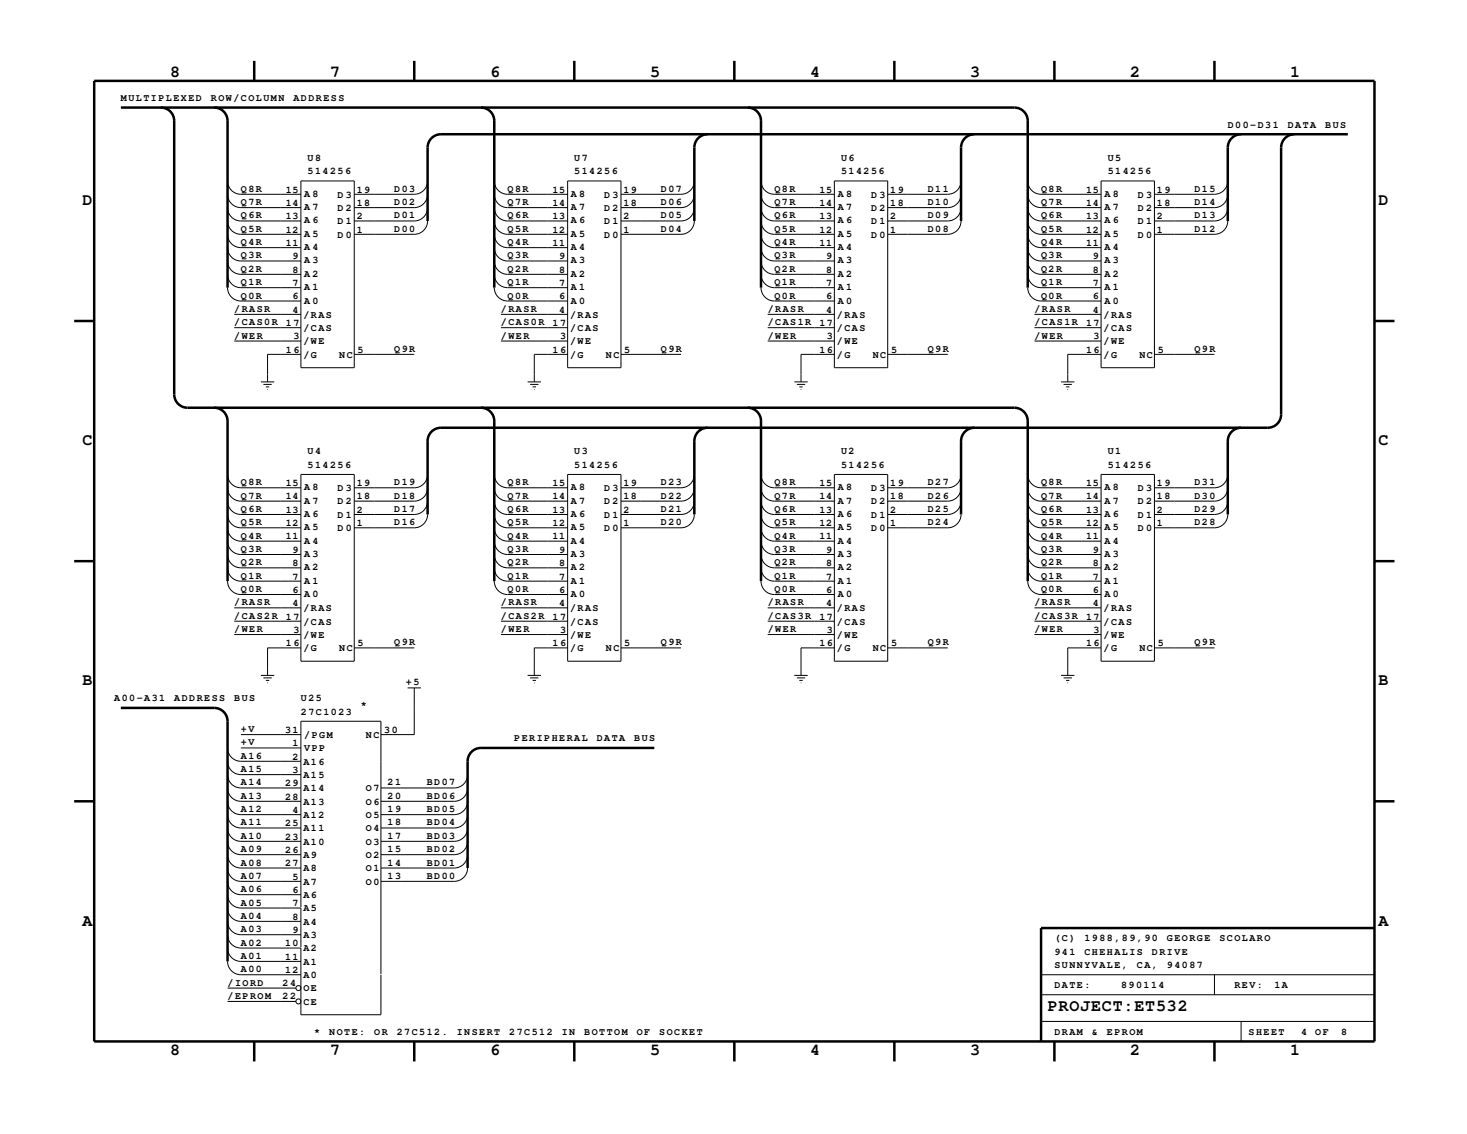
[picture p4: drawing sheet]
<svg xmlns="http://www.w3.org/2000/svg" width="279mm" height="216mm" viewBox="0 0 279 216" stroke-linecap="round" stroke-linejoin="round" font-family="sans-serif">
<g fill="none" stroke="#000" stroke-width=".48">
<path d="M17.9 15.4h243.9v182.9h-243.9zM48.4 11.6v3.8M78.9 11.6v3.8M109.4 11.6v3.8M139.9 11.6v3.8M170.3 11.6v3.8M200.8 11.6v3.8M231.3 11.6v3.8M23 20.5h170.2a2.54 2.54 0 0 1 2.5 2.5v31.8M30.6 20.5a2.54 2.54 0 0 1 2.6 2.5v52.1a2.54 2.54 0 0 0 2.5 2.5h157.5a2.54 2.54 0 0 1 2.5 2.6v30.4M40.8 20.5a2.54 2.54 0 0 1 2.5 2.5v31.8M91.6 20.5a2.54 2.54 0 0 1 2.5 2.5v31.8"/>
<path d="M134.8 25.6a2.54 2.54 0 0 0-2.6 2.5v14M142.4 20.5a2.54 2.54 0 0 1 2.5 2.5v31.8M185.6 25.6a2.54 2.54 0 0 0-2.6 2.5v14M236.4 25.6a2.54 2.54 0 0 0-2.6 2.5v14M246.5 25.6a2.54 2.54 0 0 0-2.5 2.5v50.8a2.54 2.54 0 0 1-2.5 2.5h-157.5a2.54 2.54 0 0 0-2.6 2.6v13.9M256.7 25.6h-172.7a2.54 2.54 0 0 0-2.6 2.5v14M14.1 61.1h3.8M40.8 77.6a2.54 2.54 0 0 1 2.5 2.6v30.4M91.6 77.6a2.54 2.54 0 0 1 2.5 2.6v30.4M142.4 77.6a2.54 2.54 0 0 1 2.5 2.6v30.4M261.8 61.1h3.8M134.8 81.4a2.54 2.54 0 0 0-2.6 2.6v13.9"/>
<path d="M185.6 81.4a2.54 2.54 0 0 0-2.6 2.6v13.9M236.4 81.4a2.54 2.54 0 0 0-2.6 2.6v13.9M14.1 106.8h3.8M261.8 106.8h3.8M23 134.8h17.8a2.54 2.54 0 0 1 2.5 2.5v45.7M14.1 152.6h3.8M124.6 142.4h-33a2.54 2.54 0 0 0-2.5 2.5v20.4M261.8 152.6h3.8M261.8 176.7h-63.5v21.6M48.4 198.3v3.8M78.9 198.3v3.8M109.4 198.3v3.8"/>
<path d="M139.9 198.3v3.8M170.3 198.3v3.8M200.8 198.3v3.8M231.3 198.3v3.8"/>
</g>
<g fill="none" stroke="#000" stroke-width=".19">
<path d="M43.3 39.5a2.54 2.54 0 0 0 2.6 2.6h11.4M43.3 37a2.54 2.54 0 0 0 2.6 2.5h11.4M43.3 34.4a2.54 2.54 0 0 0 2.6 2.6h11.4M81.4 39.5a2.54 2.54 0 0 1-2.5 2.6h-11.4M81.4 37a2.54 2.54 0 0 1-2.5 2.5h-11.4M81.4 34.4a2.54 2.54 0 0 1-2.5 2.6h-11.4M94.1 39.5a2.54 2.54 0 0 0 2.6 2.6h11.4M94.1 37a2.54 2.54 0 0 0 2.6 2.5h11.4M94.1 34.4a2.54 2.54 0 0 0 2.6 2.6h11.4M132.2 39.5a2.54 2.54 0 0 1-2.5 2.6h-11.4M132.2 37a2.54 2.54 0 0 1-2.5 2.5h-11.4M132.2 34.4a2.54 2.54 0 0 1-2.5 2.6h-11.4"/>
<path d="M144.9 39.5a2.54 2.54 0 0 0 2.6 2.6h11.4M144.9 37a2.54 2.54 0 0 0 2.6 2.5h11.4M144.9 34.4a2.54 2.54 0 0 0 2.6 2.6h11.4M183 37a2.54 2.54 0 0 1-2.5 2.5h-11.4M183 34.4a2.54 2.54 0 0 1-2.5 2.6h-11.4M183 39.5a2.54 2.54 0 0 1-2.5 2.6h-11.4M195.7 39.5a2.54 2.54 0 0 0 2.6 2.6h11.4M195.7 37a2.54 2.54 0 0 0 2.6 2.5h11.4M195.7 34.4a2.54 2.54 0 0 0 2.6 2.6h11.4M233.8 39.5a2.54 2.54 0 0 1-2.5 2.6h-11.4M233.8 37a2.54 2.54 0 0 1-2.5 2.5h-11.4M233.8 34.4a2.54 2.54 0 0 1-2.5 2.6h-11.4"/>
<path d="M43.3 54.8a2.54 2.54 0 0 0 2.6 2.5h11.4M43.3 52.2a2.54 2.54 0 0 0 2.6 2.6h11.4M43.3 49.7a2.54 2.54 0 0 0 2.6 2.5h11.4M43.3 47.1a2.54 2.54 0 0 0 2.6 2.6h11.4M43.3 44.6a2.54 2.54 0 0 0 2.6 2.5h11.4M43.3 42.1a2.54 2.54 0 0 0 2.6 2.5h11.4M44.6 59.8h12.7M81.4 42.1a2.54 2.54 0 0 1-2.5 2.5h-11.4M94.1 54.8a2.54 2.54 0 0 0 2.6 2.5h11.4M94.1 52.2a2.54 2.54 0 0 0 2.6 2.6h11.4M94.1 49.7a2.54 2.54 0 0 0 2.6 2.5h11.4M94.1 47.1a2.54 2.54 0 0 0 2.6 2.6h11.4"/>
<path d="M94.1 44.6a2.54 2.54 0 0 0 2.6 2.5h11.4M94.1 42.1a2.54 2.54 0 0 0 2.6 2.5h11.4M95.4 59.8h12.7M132.2 42.1a2.54 2.54 0 0 1-2.5 2.5h-11.4M144.9 54.8a2.54 2.54 0 0 0 2.6 2.5h11.4M144.9 52.2a2.54 2.54 0 0 0 2.6 2.6h11.4M144.9 49.7a2.54 2.54 0 0 0 2.6 2.5h11.4M144.9 47.1a2.54 2.54 0 0 0 2.6 2.6h11.4M144.9 44.6a2.54 2.54 0 0 0 2.6 2.5h11.4M144.9 42.1a2.54 2.54 0 0 0 2.6 2.5h11.4M146.2 59.8h12.7M183 42.1a2.54 2.54 0 0 1-2.5 2.5h-11.4"/>
<path d="M195.7 54.8a2.54 2.54 0 0 0 2.6 2.5h11.4M195.7 52.2a2.54 2.54 0 0 0 2.6 2.6h11.4M195.7 49.7a2.54 2.54 0 0 0 2.6 2.5h11.4M195.7 47.1a2.54 2.54 0 0 0 2.6 2.6h11.4M195.7 44.6a2.54 2.54 0 0 0 2.6 2.5h11.4M195.7 42.1a2.54 2.54 0 0 0 2.6 2.5h11.4M197 59.8h12.7M233.8 42.1a2.54 2.54 0 0 1-2.5 2.5h-11.4M44.6 62.4h12.7M44.6 64.9h12.7M49.7 72.7h2.5M50.2 73.2h1.6"/>
<path d="M50.6 73.7h.7M57.3 70h.1M57.3 67.5h-6.3v5.2M57.3 69.8v-35.4h10.2v35.6h-10.2M67.5 67.5h11.4M95.4 62.4h12.7M95.4 64.9h12.7M100.5 72.7h2.5M101 73.2h1.6M101.4 73.7h.7M108.1 70h.1M108.1 67.5h-6.3v5.2"/>
<path d="M108.1 69.8v-35.4h10.2v35.6h-10.2M118.3 67.5h11.4M146.2 62.4h12.7M146.2 64.9h12.7M151.3 72.7h2.5M151.8 73.2h1.6M152.2 73.7h.7M158.9 70h.1M158.9 67.5h-6.3v5.2M158.9 69.8v-35.4h10.2v35.6h-10.2M169.1 67.5h11.4M197 62.4h12.7"/>
<path d="M197 64.9h12.7M202.1 72.7h2.5M202.6 73.2h1.6M203 73.7h.7M209.7 70h.1M209.7 67.5h-6.3v5.2M209.7 69.8v-35.4h10.2v35.6h-10.2M219.9 67.5h11.4M43.3 97.9a2.54 2.54 0 0 0 2.6 2.6h11.4M43.3 95.4a2.54 2.54 0 0 0 2.6 2.5h11.4M43.3 92.9a2.54 2.54 0 0 0 2.6 2.5h11.4M43.3 90.3a2.54 2.54 0 0 0 2.6 2.6h11.4"/>
<path d="M81.4 97.9a2.54 2.54 0 0 1-2.5 2.6h-11.4M81.4 95.4a2.54 2.54 0 0 1-2.5 2.5h-11.4M81.4 92.9a2.54 2.54 0 0 1-2.5 2.5h-11.4M81.4 90.3a2.54 2.54 0 0 1-2.5 2.6h-11.4M94.1 97.9a2.54 2.54 0 0 0 2.6 2.6h11.4M94.1 95.4a2.54 2.54 0 0 0 2.6 2.5h11.4M94.1 92.9a2.54 2.54 0 0 0 2.6 2.5h11.4M94.1 90.3a2.54 2.54 0 0 0 2.6 2.6h11.4M132.2 97.9a2.54 2.54 0 0 1-2.5 2.6h-11.4M132.2 95.4a2.54 2.54 0 0 1-2.5 2.5h-11.4M132.2 92.9a2.54 2.54 0 0 1-2.5 2.5h-11.4M132.2 90.3a2.54 2.54 0 0 1-2.5 2.6h-11.4"/>
<path d="M144.9 97.9a2.54 2.54 0 0 0 2.6 2.6h11.4M144.9 95.4a2.54 2.54 0 0 0 2.6 2.5h11.4M144.9 92.9a2.54 2.54 0 0 0 2.6 2.5h11.4M144.9 90.3a2.54 2.54 0 0 0 2.6 2.6h11.4M183 97.9a2.54 2.54 0 0 1-2.5 2.6h-11.4M183 95.4a2.54 2.54 0 0 1-2.5 2.5h-11.4M183 92.9a2.54 2.54 0 0 1-2.5 2.5h-11.4M183 90.3a2.54 2.54 0 0 1-2.5 2.6h-11.4M195.7 97.9a2.54 2.54 0 0 0 2.6 2.6h11.4M195.7 95.4a2.54 2.54 0 0 0 2.6 2.5h11.4M195.7 92.9a2.54 2.54 0 0 0 2.6 2.5h11.4M195.7 90.3a2.54 2.54 0 0 0 2.6 2.6h11.4"/>
<path d="M233.8 97.9a2.54 2.54 0 0 1-2.5 2.6h-11.4M233.8 95.4a2.54 2.54 0 0 1-2.5 2.5h-11.4M233.8 92.9a2.54 2.54 0 0 1-2.5 2.5h-11.4M233.8 90.3a2.54 2.54 0 0 1-2.5 2.6h-11.4M43.3 110.6a2.54 2.54 0 0 0 2.6 2.6h11.4M43.3 108.1a2.54 2.54 0 0 0 2.6 2.5h11.4M43.3 105.6a2.54 2.54 0 0 0 2.6 2.5h11.4M43.3 103a2.54 2.54 0 0 0 2.6 2.6h11.4M43.3 100.5a2.54 2.54 0 0 0 2.6 2.5h11.4M44.6 115.7h12.7M44.6 118.3h12.7M94.1 110.6a2.54 2.54 0 0 0 2.6 2.6h11.4"/>
<path d="M94.1 108.1a2.54 2.54 0 0 0 2.6 2.5h11.4M94.1 105.6a2.54 2.54 0 0 0 2.6 2.5h11.4M94.1 103a2.54 2.54 0 0 0 2.6 2.6h11.4M94.1 100.5a2.54 2.54 0 0 0 2.6 2.5h11.4M95.4 115.7h12.7M95.4 118.3h12.7M144.9 110.6a2.54 2.54 0 0 0 2.6 2.6h11.4M144.9 108.1a2.54 2.54 0 0 0 2.6 2.5h11.4M144.9 105.6a2.54 2.54 0 0 0 2.6 2.5h11.4M144.9 103a2.54 2.54 0 0 0 2.6 2.6h11.4M144.9 100.5a2.54 2.54 0 0 0 2.6 2.5h11.4M146.2 115.7h12.7"/>
<path d="M146.2 118.3h12.7M195.7 110.6a2.54 2.54 0 0 0 2.6 2.6h11.4M195.7 108.1a2.54 2.54 0 0 0 2.6 2.5h11.4M195.7 105.6a2.54 2.54 0 0 0 2.6 2.5h11.4M195.7 103a2.54 2.54 0 0 0 2.6 2.6h11.4M195.7 100.5a2.54 2.54 0 0 0 2.6 2.5h11.4M197 115.7h12.7M197 118.3h12.7M44.6 120.8h12.7M45.9 139.9h11.4M49.7 128.6h2.5M50.2 129.1h1.6"/>
<path d="M50.6 129.5h.7M57.3 125.9h.1M57.3 123.3h-6.3v5.3M57.3 125.7v-35.4h10.2v35.6h-10.2M67.5 123.3h11.4M77.6 131h2.6M78.9 131v8.9h-6.4M95.4 120.8h12.7M100.5 128.6h2.5M101 129.1h1.6M101.4 129.5h.7M108.1 125.9h.1"/>
<path d="M108.1 123.3h-6.3v5.3M108.1 125.7v-35.4h10.2v35.6h-10.2M118.3 123.3h11.4M146.2 120.8h12.7M151.3 128.6h2.5M151.8 129.1h1.6M152.2 129.5h.7M158.9 125.9h.1M158.9 123.3h-6.3v5.3M158.9 125.7v-35.4h10.2v35.6h-10.2M169.1 123.3h11.4M197 120.8h12.7"/>
<path d="M202.1 128.6h2.5M202.6 129.1h1.6M203 129.5h.7M209.7 125.9h.1M209.7 123.3h-6.3v5.3M209.7 125.7v-35.4h10.2v35.6h-10.2M219.9 123.3h11.4M43.3 157.6a2.54 2.54 0 0 0 2.6 2.6h11.4M43.3 155.1a2.54 2.54 0 0 0 2.6 2.5h11.4M43.3 152.6a2.54 2.54 0 0 0 2.6 2.5h11.4M43.3 150a2.54 2.54 0 0 0 2.6 2.6h11.4M43.3 147.5a2.54 2.54 0 0 0 2.6 2.5h11.4"/>
<path d="M43.3 144.9a2.54 2.54 0 0 0 2.6 2.6h11.4M43.3 142.4a2.54 2.54 0 0 0 2.6 2.5h11.4M45.9 142.4h11.4M89.1 157.6a2.54 2.54 0 0 1-2.6 2.6h-14M89.1 155.1a2.54 2.54 0 0 1-2.6 2.5h-14M89.1 152.6a2.54 2.54 0 0 1-2.6 2.5h-14M89.1 150a2.54 2.54 0 0 1-2.6 2.6h-14M89.1 147.5a2.54 2.54 0 0 1-2.6 2.5h-14M43.3 178a2.54 2.54 0 0 0 2.6 2.5h11.4v12.7h15.2v-7.6M43.3 175.4a2.54 2.54 0 0 0 2.6 2.6h11.4M43.3 172.9a2.54 2.54 0 0 0 2.6 2.5h11.4M43.3 170.3a2.54 2.54 0 0 0 2.6 2.6h11.4v7.4"/>
<path d="M43.3 167.8a2.54 2.54 0 0 0 2.6 2.5h11.4M43.3 165.3a2.54 2.54 0 0 0 2.6 2.5h11.4M43.3 162.7a2.54 2.54 0 0 0 2.6 2.6h11.4M43.3 160.2a2.54 2.54 0 0 0 2.6 2.5h11.4M57.3 172.7v-35.4h15.2v48.1M89.1 165.3a2.54 2.54 0 0 1-2.6 2.5h-14M89.1 162.7a2.54 2.54 0 0 1-2.6 2.6h-14M89.1 160.2a2.54 2.54 0 0 1-2.6 2.5h-14M43.3 183a2.54 2.54 0 0 0 2.6 2.6h11.4M43.3 180.5a2.54 2.54 0 0 0 2.6 2.5h11.4M43.3 190.7h13.1M43.3 188.1h13.1"/>
<path d="M198.3 194.5h63.5M198.3 189.4h63.5M198.3 185.6h63.5M231.3 185.6v3.8M236.4 194.5v3.8"/>
<circle cx="56.8" cy="188.1" r=".48"/>
<circle cx="56.8" cy="190.7" r=".48"/>
</g>
<g fill="#000">
<circle cx="51" cy="74.1" r=".08"/>
<circle cx="101.8" cy="74.1" r=".08"/>
<circle cx="152.6" cy="74.1" r=".08"/>
<circle cx="203.4" cy="74.1" r=".08"/>
<circle cx="51" cy="130" r=".08"/>
<circle cx="101.8" cy="130" r=".08"/>
<circle cx="152.6" cy="130" r=".08"/>
<circle cx="203.4" cy="130" r=".08"/>
</g>
<g font-size="3.2">
<text x="32.4" y="14.6">8</text>
<text x="62.9" y="14.6">7</text>
<text x="93.3" y="14.6">6</text>
<text x="123.8" y="14.6">5</text>
<text x="154.3" y="14.6">4</text>
<text x="184.8" y="14.6">3</text>
<text x="215.3" y="14.6">2</text>
<text x="245.7" y="14.6">1</text>
<text x="15.7" y="39.1">D</text>
<text x="262.6" y="39.1">D</text>
<text x="15.7" y="84.8">C</text>
<text x="262.6" y="84.8">C</text>
<text x="15.7" y="130.5">B</text>
<text x="262.6" y="130.5">B</text>
<text x="15.7" y="176.2">A</text>
<text x="262.6" y="176.2">A</text>
<text x="199.5" y="192.6">PROJECT:ET532</text>
<text x="32.4" y="200.8">8</text>
<text x="62.9" y="200.8">7</text>
<text x="93.3" y="200.8">6</text>
<text x="123.8" y="200.8">5</text>
<text x="154.3" y="200.8">4</text>
<text x="184.8" y="200.8">3</text>
<text x="215.3" y="200.8">2</text>
<text x="245.7" y="200.8">1</text>
</g>
<g font-size="1.9">
<text x="23" y="19.2">MULTIPLEXED</text>
<text x="40.2" y="19.2">ROW/COLUMN</text>
<text x="55.9" y="19.2">ADDRESS</text>
<text x="233.8" y="24.3">D00-D31</text>
<text x="245.3" y="24.3">DATA</text>
<text x="252.4" y="24.3">BUS</text>
<text x="58.6" y="33.2">514256</text>
<text x="58.6" y="30.6">U8</text>
<text x="109.4" y="33.2">514256</text>
<text x="109.4" y="30.6">U7</text>
<text x="160.2" y="33.2">514256</text>
<text x="160.2" y="30.6">U6</text>
<text x="211" y="33.2">514256</text>
<text x="211" y="30.6">U5</text>
<text x="45.9" y="41.6">Q6R</text>
<text x="45.9" y="39.1">Q7R</text>
<text x="45.9" y="36.5">Q8R</text>
<text x="54.5" y="36.7">15</text>
<text x="54.5" y="39.2">14</text>
<text x="54.5" y="41.8">13</text>
<text x="57.9" y="37.5">A 8</text>
<text x="57.9" y="40">A 7</text>
<text x="64.3" y="37.6">D 3</text>
<text x="64.3" y="40.2">D 2</text>
<text x="67.9" y="36.7">19</text>
<text x="67.9" y="39.2">18</text>
<text x="67.9" y="41.8">2</text>
<text x="75.1" y="41.6">D01</text>
<text x="75.1" y="39.1">D02</text>
<text x="75.1" y="36.5">D03</text>
<text x="96.7" y="41.6">Q6R</text>
<text x="96.7" y="39.1">Q7R</text>
<text x="96.7" y="36.5">Q8R</text>
<text x="105.3" y="36.7">15</text>
<text x="105.3" y="39.2">14</text>
<text x="105.3" y="41.8">13</text>
<text x="108.7" y="37.5">A 8</text>
<text x="108.7" y="40">A 7</text>
<text x="115.1" y="37.6">D 3</text>
<text x="115.1" y="40.2">D 2</text>
<text x="118.7" y="36.7">19</text>
<text x="118.7" y="39.2">18</text>
<text x="118.7" y="41.8">2</text>
<text x="125.9" y="41.6">D05</text>
<text x="125.9" y="39.1">D06</text>
<text x="125.9" y="36.5">D07</text>
<text x="147.5" y="41.6">Q6R</text>
<text x="147.5" y="39.1">Q7R</text>
<text x="147.5" y="36.5">Q8R</text>
<text x="156.1" y="36.7">15</text>
<text x="156.1" y="39.2">14</text>
<text x="156.1" y="41.8">13</text>
<text x="159.5" y="37.5">A 8</text>
<text x="159.5" y="40">A 7</text>
<text x="165.9" y="37.6">D 3</text>
<text x="165.9" y="40.2">D 2</text>
<text x="169.5" y="36.7">19</text>
<text x="169.5" y="39.2">18</text>
<text x="169.5" y="41.8">2</text>
<text x="176.7" y="41.6">D09</text>
<text x="176.7" y="39.1">D10</text>
<text x="176.7" y="36.5">D11</text>
<text x="198.3" y="41.6">Q6R</text>
<text x="198.3" y="39.1">Q7R</text>
<text x="198.3" y="36.5">Q8R</text>
<text x="206.9" y="36.7">15</text>
<text x="206.9" y="39.2">14</text>
<text x="206.9" y="41.8">13</text>
<text x="210.3" y="37.5">A 8</text>
<text x="210.3" y="40">A 7</text>
<text x="216.7" y="37.6">D 3</text>
<text x="216.7" y="40.2">D 2</text>
<text x="220.3" y="36.7">19</text>
<text x="220.3" y="39.2">18</text>
<text x="220.3" y="41.8">2</text>
<text x="227.5" y="41.6">D13</text>
<text x="227.5" y="39.1">D14</text>
<text x="227.5" y="36.5">D15</text>
<text x="45.9" y="46.7">Q4R</text>
<text x="45.9" y="44.1">Q5R</text>
<text x="54.5" y="44.3">12</text>
<text x="54.5" y="46.8">11</text>
<text x="57.9" y="42.5">A 6</text>
<text x="57.9" y="45.1">A 5</text>
<text x="57.9" y="47.6">A 4</text>
<text x="64.3" y="42.7">D 1</text>
<text x="64.3" y="45.2">D 0</text>
<text x="67.9" y="44.3">1</text>
<text x="75.1" y="44.1">D00</text>
<text x="96.7" y="46.7">Q4R</text>
<text x="96.7" y="44.1">Q5R</text>
<text x="105.3" y="44.3">12</text>
<text x="105.3" y="46.8">11</text>
<text x="108.7" y="42.5">A 6</text>
<text x="108.7" y="45.1">A 5</text>
<text x="108.7" y="47.6">A 4</text>
<text x="115.1" y="42.7">D 1</text>
<text x="115.1" y="45.2">D 0</text>
<text x="118.7" y="44.3">1</text>
<text x="125.9" y="44.1">D04</text>
<text x="147.5" y="46.7">Q4R</text>
<text x="147.5" y="44.1">Q5R</text>
<text x="156.1" y="44.3">12</text>
<text x="156.1" y="46.8">11</text>
<text x="159.5" y="42.5">A 6</text>
<text x="159.5" y="45.1">A 5</text>
<text x="159.5" y="47.6">A 4</text>
<text x="165.9" y="42.7">D 1</text>
<text x="165.9" y="45.2">D 0</text>
<text x="169.5" y="44.3">1</text>
<text x="176.7" y="44.1">D08</text>
<text x="198.3" y="46.7">Q4R</text>
<text x="198.3" y="44.1">Q5R</text>
<text x="206.9" y="44.3">12</text>
<text x="206.9" y="46.8">11</text>
<text x="210.3" y="42.5">A 6</text>
<text x="210.3" y="45.1">A 5</text>
<text x="210.3" y="47.6">A 4</text>
<text x="216.7" y="42.7">D 1</text>
<text x="216.7" y="45.2">D 0</text>
<text x="220.3" y="44.3">1</text>
<text x="227.5" y="44.1">D12</text>
<text x="45.9" y="51.8">Q2R</text>
<text x="45.9" y="49.2">Q3R</text>
<text x="55.7" y="49.4">9</text>
<text x="55.7" y="51.9">8</text>
<text x="57.9" y="50.2">A 3</text>
<text x="57.9" y="52.7">A 2</text>
<text x="96.7" y="51.8">Q2R</text>
<text x="96.7" y="49.2">Q3R</text>
<text x="106.5" y="49.4">9</text>
<text x="106.5" y="51.9">8</text>
<text x="108.7" y="50.2">A 3</text>
<text x="108.7" y="52.7">A 2</text>
<text x="147.5" y="51.8">Q2R</text>
<text x="147.5" y="49.2">Q3R</text>
<text x="157.3" y="49.4">9</text>
<text x="157.3" y="51.9">8</text>
<text x="159.5" y="50.2">A 3</text>
<text x="159.5" y="52.7">A 2</text>
<text x="198.3" y="51.8">Q2R</text>
<text x="198.3" y="49.2">Q3R</text>
<text x="208.1" y="49.4">9</text>
<text x="208.1" y="51.9">8</text>
<text x="210.3" y="50.2">A 3</text>
<text x="210.3" y="52.7">A 2</text>
<text x="44.6" y="59.4">/RASR</text>
<text x="45.9" y="56.8">Q0R</text>
<text x="45.9" y="54.3">Q1R</text>
<text x="55.7" y="54.5">7</text>
<text x="55.7" y="57">6</text>
<text x="55.7" y="59.5">4</text>
<text x="57.9" y="55.2">A 1</text>
<text x="57.9" y="57.8">A 0</text>
<text x="95.4" y="59.4">/RASR</text>
<text x="96.7" y="56.8">Q0R</text>
<text x="96.7" y="54.3">Q1R</text>
<text x="106.5" y="54.5">7</text>
<text x="106.5" y="57">6</text>
<text x="106.5" y="59.5">4</text>
<text x="108.7" y="55.2">A 1</text>
<text x="108.7" y="57.8">A 0</text>
<text x="146.2" y="59.4">/RASR</text>
<text x="147.5" y="56.8">Q0R</text>
<text x="147.5" y="54.3">Q1R</text>
<text x="157.3" y="54.5">7</text>
<text x="157.3" y="57">6</text>
<text x="157.3" y="59.5">4</text>
<text x="159.5" y="55.2">A 1</text>
<text x="159.5" y="57.8">A 0</text>
<text x="197" y="59.4">/RASR</text>
<text x="198.3" y="56.8">Q0R</text>
<text x="198.3" y="54.3">Q1R</text>
<text x="208.1" y="54.5">7</text>
<text x="208.1" y="57">6</text>
<text x="208.1" y="59.5">4</text>
<text x="210.3" y="55.2">A 1</text>
<text x="210.3" y="57.8">A 0</text>
<text x="44.6" y="61.9">/CAS0R</text>
<text x="44.6" y="64.5">/WER</text>
<text x="54.5" y="62.1">17</text>
<text x="55.9" y="64.6">3</text>
<text x="57.8" y="60.5">/RAS</text>
<text x="57.8" y="63">/CAS</text>
<text x="57.8" y="65.6">/WE</text>
<text x="95.4" y="61.9">/CAS0R</text>
<text x="95.4" y="64.5">/WER</text>
<text x="105.3" y="62.1">17</text>
<text x="106.7" y="64.6">3</text>
<text x="108.6" y="60.5">/RAS</text>
<text x="108.6" y="63">/CAS</text>
<text x="108.6" y="65.6">/WE</text>
<text x="146.2" y="64.5">/WER</text>
<text x="146.2" y="61.9">/CAS1R</text>
<text x="156.1" y="62.1">17</text>
<text x="157.5" y="64.6">3</text>
<text x="159.4" y="60.5">/RAS</text>
<text x="159.4" y="63">/CAS</text>
<text x="159.4" y="65.6">/WE</text>
<text x="197" y="64.5">/WER</text>
<text x="197" y="61.9">/CAS1R</text>
<text x="206.9" y="62.1">17</text>
<text x="208.3" y="64.6">3</text>
<text x="210.2" y="60.5">/RAS</text>
<text x="210.2" y="63">/CAS</text>
<text x="210.2" y="65.6">/WE</text>
<text x="54.5" y="67.2">16</text>
<text x="57.8" y="68.1">/G</text>
<text x="64.6" y="68.1">NC</text>
<text x="68.1" y="67.2">5</text>
<text x="75.1" y="67">Q9R</text>
<text x="105.3" y="67.2">16</text>
<text x="108.6" y="68.1">/G</text>
<text x="115.4" y="68.1">NC</text>
<text x="118.9" y="67.2">5</text>
<text x="125.9" y="67">Q9R</text>
<text x="156.1" y="67.2">16</text>
<text x="159.4" y="68.1">/G</text>
<text x="166.2" y="68.1">NC</text>
<text x="169.7" y="67.2">5</text>
<text x="176.7" y="67">Q9R</text>
<text x="206.9" y="67.2">16</text>
<text x="210.2" y="68.1">/G</text>
<text x="217" y="68.1">NC</text>
<text x="220.5" y="67.2">5</text>
<text x="227.5" y="67">Q9R</text>
<text x="58.6" y="89.1">514256</text>
<text x="58.6" y="86.5">U4</text>
<text x="109.4" y="89.1">514256</text>
<text x="109.4" y="86.5">U3</text>
<text x="160.2" y="89.1">514256</text>
<text x="160.2" y="86.5">U2</text>
<text x="211" y="89.1">514256</text>
<text x="211" y="86.5">U1</text>
<text x="45.9" y="94.9">Q7R</text>
<text x="45.9" y="92.4">Q8R</text>
<text x="54.5" y="92.6">15</text>
<text x="54.5" y="95.1">14</text>
<text x="57.9" y="93.3">A 8</text>
<text x="57.9" y="95.9">A 7</text>
<text x="64.3" y="93.5">D 3</text>
<text x="67.9" y="92.6">19</text>
<text x="67.9" y="95.1">18</text>
<text x="75.1" y="94.9">D18</text>
<text x="75.1" y="92.4">D19</text>
<text x="96.7" y="94.9">Q7R</text>
<text x="96.7" y="92.4">Q8R</text>
<text x="105.3" y="92.6">15</text>
<text x="105.3" y="95.1">14</text>
<text x="108.7" y="93.3">A 8</text>
<text x="108.7" y="95.9">A 7</text>
<text x="115.1" y="93.5">D 3</text>
<text x="118.7" y="92.6">19</text>
<text x="118.7" y="95.1">18</text>
<text x="125.9" y="94.9">D22</text>
<text x="125.9" y="92.4">D23</text>
<text x="147.5" y="94.9">Q7R</text>
<text x="147.5" y="92.4">Q8R</text>
<text x="156.1" y="92.6">15</text>
<text x="156.1" y="95.1">14</text>
<text x="159.5" y="93.3">A 8</text>
<text x="159.5" y="95.9">A 7</text>
<text x="165.9" y="93.5">D 3</text>
<text x="169.5" y="92.6">19</text>
<text x="169.5" y="95.1">18</text>
<text x="176.7" y="94.9">D26</text>
<text x="176.7" y="92.4">D27</text>
<text x="198.3" y="94.9">Q7R</text>
<text x="198.3" y="92.4">Q8R</text>
<text x="206.9" y="92.6">15</text>
<text x="206.9" y="95.1">14</text>
<text x="210.3" y="93.3">A 8</text>
<text x="210.3" y="95.9">A 7</text>
<text x="216.7" y="93.5">D 3</text>
<text x="220.3" y="92.6">19</text>
<text x="220.3" y="95.1">18</text>
<text x="227.5" y="94.9">D30</text>
<text x="227.5" y="92.4">D31</text>
<text x="45.9" y="100">Q5R</text>
<text x="45.9" y="97.5">Q6R</text>
<text x="54.5" y="97.6">13</text>
<text x="54.5" y="100.2">12</text>
<text x="57.9" y="98.4">A 6</text>
<text x="57.9" y="101">A 5</text>
<text x="64.3" y="96">D 2</text>
<text x="64.3" y="98.6">D 1</text>
<text x="64.3" y="101.1">D 0</text>
<text x="67.9" y="97.6">2</text>
<text x="67.9" y="100.2">1</text>
<text x="75.1" y="100">D16</text>
<text x="75.1" y="97.5">D17</text>
<text x="96.7" y="100">Q5R</text>
<text x="96.7" y="97.5">Q6R</text>
<text x="105.3" y="97.6">13</text>
<text x="105.3" y="100.2">12</text>
<text x="108.7" y="98.4">A 6</text>
<text x="108.7" y="101">A 5</text>
<text x="115.1" y="96">D 2</text>
<text x="115.1" y="98.6">D 1</text>
<text x="115.1" y="101.1">D 0</text>
<text x="118.7" y="97.6">2</text>
<text x="118.7" y="100.2">1</text>
<text x="125.9" y="100">D20</text>
<text x="125.9" y="97.5">D21</text>
<text x="147.5" y="100">Q5R</text>
<text x="147.5" y="97.5">Q6R</text>
<text x="156.1" y="97.6">13</text>
<text x="156.1" y="100.2">12</text>
<text x="159.5" y="98.4">A 6</text>
<text x="159.5" y="101">A 5</text>
<text x="165.9" y="96">D 2</text>
<text x="165.9" y="98.6">D 1</text>
<text x="165.9" y="101.1">D 0</text>
<text x="169.5" y="97.6">2</text>
<text x="169.5" y="100.2">1</text>
<text x="176.7" y="100">D24</text>
<text x="176.7" y="97.5">D25</text>
<text x="198.3" y="100">Q5R</text>
<text x="198.3" y="97.5">Q6R</text>
<text x="206.9" y="97.6">13</text>
<text x="206.9" y="100.2">12</text>
<text x="210.3" y="98.4">A 6</text>
<text x="210.3" y="101">A 5</text>
<text x="216.7" y="96">D 2</text>
<text x="216.7" y="98.6">D 1</text>
<text x="216.7" y="101.1">D 0</text>
<text x="220.3" y="97.6">2</text>
<text x="220.3" y="100.2">1</text>
<text x="227.5" y="100">D28</text>
<text x="227.5" y="97.5">D29</text>
<text x="45.9" y="107.6">Q2R</text>
<text x="45.9" y="105.1">Q3R</text>
<text x="45.9" y="102.6">Q4R</text>
<text x="54.5" y="102.7">11</text>
<text x="55.7" y="105.3">9</text>
<text x="55.7" y="107.8">8</text>
<text x="57.9" y="103.5">A 4</text>
<text x="57.9" y="106">A 3</text>
<text x="96.7" y="107.6">Q2R</text>
<text x="96.7" y="105.1">Q3R</text>
<text x="96.7" y="102.6">Q4R</text>
<text x="105.3" y="102.7">11</text>
<text x="106.5" y="105.3">9</text>
<text x="106.5" y="107.8">8</text>
<text x="108.7" y="103.5">A 4</text>
<text x="108.7" y="106">A 3</text>
<text x="147.5" y="107.6">Q2R</text>
<text x="147.5" y="105.1">Q3R</text>
<text x="147.5" y="102.6">Q4R</text>
<text x="156.1" y="102.7">11</text>
<text x="157.3" y="105.3">9</text>
<text x="157.3" y="107.8">8</text>
<text x="159.5" y="103.5">A 4</text>
<text x="159.5" y="106">A 3</text>
<text x="198.3" y="107.6">Q2R</text>
<text x="198.3" y="105.1">Q3R</text>
<text x="198.3" y="102.6">Q4R</text>
<text x="206.9" y="102.7">11</text>
<text x="208.1" y="105.3">9</text>
<text x="208.1" y="107.8">8</text>
<text x="210.3" y="103.5">A 4</text>
<text x="210.3" y="106">A 3</text>
<text x="45.9" y="112.7">Q0R</text>
<text x="45.9" y="110.2">Q1R</text>
<text x="55.7" y="110.3">7</text>
<text x="55.7" y="112.9">6</text>
<text x="57.9" y="108.6">A 2</text>
<text x="57.9" y="111.1">A 1</text>
<text x="57.9" y="113.7">A 0</text>
<text x="96.7" y="112.7">Q0R</text>
<text x="96.7" y="110.2">Q1R</text>
<text x="106.5" y="110.3">7</text>
<text x="106.5" y="112.9">6</text>
<text x="108.7" y="108.6">A 2</text>
<text x="108.7" y="111.1">A 1</text>
<text x="108.7" y="113.7">A 0</text>
<text x="147.5" y="112.7">Q0R</text>
<text x="147.5" y="110.2">Q1R</text>
<text x="157.3" y="110.3">7</text>
<text x="157.3" y="112.9">6</text>
<text x="159.5" y="108.6">A 2</text>
<text x="159.5" y="111.1">A 1</text>
<text x="159.5" y="113.7">A 0</text>
<text x="198.3" y="112.7">Q0R</text>
<text x="198.3" y="110.2">Q1R</text>
<text x="208.1" y="110.3">7</text>
<text x="208.1" y="112.9">6</text>
<text x="210.3" y="108.6">A 2</text>
<text x="210.3" y="111.1">A 1</text>
<text x="210.3" y="113.7">A 0</text>
<text x="44.6" y="115.3">/RASR</text>
<text x="44.6" y="117.8">/CAS2R</text>
<text x="54.5" y="118">17</text>
<text x="55.7" y="115.4">4</text>
<text x="57.8" y="116.4">/RAS</text>
<text x="57.8" y="118.9">/CAS</text>
<text x="95.4" y="115.3">/RASR</text>
<text x="95.4" y="117.8">/CAS2R</text>
<text x="105.3" y="118">17</text>
<text x="106.5" y="115.4">4</text>
<text x="108.6" y="116.4">/RAS</text>
<text x="108.6" y="118.9">/CAS</text>
<text x="146.2" y="115.3">/RASR</text>
<text x="146.2" y="117.8">/CAS3R</text>
<text x="156.1" y="118">17</text>
<text x="157.3" y="115.4">4</text>
<text x="159.4" y="116.4">/RAS</text>
<text x="159.4" y="118.9">/CAS</text>
<text x="197" y="115.3">/RASR</text>
<text x="197" y="117.8">/CAS3R</text>
<text x="206.9" y="118">17</text>
<text x="208.1" y="115.4">4</text>
<text x="210.2" y="116.4">/RAS</text>
<text x="210.2" y="118.9">/CAS</text>
<text x="44.6" y="120.3">/WER</text>
<text x="54.5" y="123">16</text>
<text x="55.9" y="120.5">3</text>
<text x="57.8" y="121.4">/WE</text>
<text x="57.8" y="124">/G</text>
<text x="64.6" y="124">NC</text>
<text x="68.1" y="123">5</text>
<text x="75.1" y="122.9">Q9R</text>
<text x="95.4" y="120.3">/WER</text>
<text x="105.3" y="123">16</text>
<text x="106.7" y="120.5">3</text>
<text x="108.6" y="121.4">/WE</text>
<text x="108.6" y="124">/G</text>
<text x="115.4" y="124">NC</text>
<text x="118.9" y="123">5</text>
<text x="125.9" y="122.9">Q9R</text>
<text x="146.2" y="120.3">/WER</text>
<text x="156.1" y="123">16</text>
<text x="157.5" y="120.5">3</text>
<text x="159.4" y="121.4">/WE</text>
<text x="159.4" y="124">/G</text>
<text x="166.2" y="124">NC</text>
<text x="169.7" y="123">5</text>
<text x="176.7" y="122.9">Q9R</text>
<text x="197" y="120.3">/WER</text>
<text x="206.9" y="123">16</text>
<text x="208.3" y="120.5">3</text>
<text x="210.2" y="121.4">/WE</text>
<text x="210.2" y="124">/G</text>
<text x="217" y="124">NC</text>
<text x="220.5" y="123">5</text>
<text x="227.5" y="122.9">Q9R</text>
<text x="77.3" y="130.5">+5</text>
<text x="21.7" y="133.5">A00-A31</text>
<text x="33.2" y="133.5">ADDRESS</text>
<text x="44.6" y="133.5">BUS</text>
<text x="57.3" y="133.5">U25</text>
<text x="57.3" y="136">27C1023</text>
<text x="68.7" y="134.8">*</text>
<text x="45.9" y="139.4">+V</text>
<text x="45.9" y="141.9">+V</text>
<text x="54.3" y="139.5">31</text>
<text x="55.7" y="142.1">1</text>
<text x="57.9" y="140.5">/PGM</text>
<text x="57.9" y="143">VPP</text>
<text x="69.7" y="140.5">NC</text>
<text x="73.2" y="139.5">30</text>
<text x="97.9" y="141.1">PERIPHERAL</text>
<text x="113.7" y="141.1">DATA</text>
<text x="120.8" y="141.1">BUS</text>
<text x="45.9" y="149.5">A14</text>
<text x="45.9" y="147">A15</text>
<text x="45.9" y="144.5">A16</text>
<text x="54.3" y="149.7">29</text>
<text x="55.7" y="144.6">2</text>
<text x="55.7" y="147.2">3</text>
<text x="57.8" y="148.1">A15</text>
<text x="57.8" y="145.6">A16</text>
<text x="73.8" y="149.5">21</text>
<text x="81.3" y="149.5">BD07</text>
<text x="45.9" y="154.6">A12</text>
<text x="45.9" y="152.1">A13</text>
<text x="54.3" y="152.2">28</text>
<text x="55.7" y="154.8">4</text>
<text x="57.8" y="150.7">A14</text>
<text x="57.8" y="153.2">A13</text>
<text x="57.8" y="155.7">A12</text>
<text x="69.7" y="150.7">O7</text>
<text x="69.7" y="153.2">O6</text>
<text x="69.7" y="155.7">O5</text>
<text x="73.8" y="152.1">20</text>
<text x="73.8" y="154.6">19</text>
<text x="81.3" y="154.6">BD05</text>
<text x="81.3" y="152.1">BD06</text>
<text x="45.9" y="159.7">A10</text>
<text x="45.9" y="157.2">A11</text>
<text x="54.3" y="157.3">25</text>
<text x="54.3" y="159.9">23</text>
<text x="57.8" y="158.3">A11</text>
<text x="57.8" y="160.8">A10</text>
<text x="69.7" y="158.3">O4</text>
<text x="69.7" y="160.8">O3</text>
<text x="73.8" y="157.2">18</text>
<text x="73.8" y="159.7">17</text>
<text x="81.3" y="159.7">BD03</text>
<text x="81.3" y="157.2">BD04</text>
<text x="45.9" y="167.3">A07</text>
<text x="45.9" y="164.8">A08</text>
<text x="45.9" y="162.2">A09</text>
<text x="54.3" y="162.4">26</text>
<text x="54.3" y="164.9">27</text>
<text x="55.7" y="167.5">5</text>
<text x="57.8" y="163.4">A9</text>
<text x="57.8" y="165.9">A8</text>
<text x="69.7" y="163.4">O2</text>
<text x="69.7" y="165.9">O1</text>
<text x="73.8" y="162.2">15</text>
<text x="73.8" y="164.8">14</text>
<text x="73.8" y="167.3">13</text>
<text x="81.3" y="167.3">BD00</text>
<text x="81.3" y="164.8">BD01</text>
<text x="81.3" y="162.2">BD02</text>
<text x="45.9" y="172.4">A05</text>
<text x="45.9" y="169.9">A06</text>
<text x="55.7" y="170">6</text>
<text x="55.7" y="172.6">7</text>
<text x="57.8" y="168.4">A7</text>
<text x="57.8" y="171">A6</text>
<text x="57.8" y="173.5">A5</text>
<text x="69.7" y="168.4">O0</text>
<text x="45.9" y="177.5">A03</text>
<text x="45.9" y="174.9">A04</text>
<text x="55.7" y="175.1">8</text>
<text x="55.7" y="177.6">9</text>
<text x="57.8" y="176.1">A4</text>
<text x="57.8" y="178.6">A3</text>
<text x="200.8" y="179.2">(C)</text>
<text x="206.5" y="179.2">1988,89,90</text>
<text x="222.3" y="179.2">GEORGE</text>
<text x="232.3" y="179.2">SCOLARO</text>
<text x="45.9" y="185.1">A00</text>
<text x="45.9" y="182.6">A01</text>
<text x="45.9" y="180">A02</text>
<text x="54.3" y="180.2">10</text>
<text x="54.3" y="182.7">11</text>
<text x="54.3" y="185.3">12</text>
<text x="57.8" y="181.1">A2</text>
<text x="57.8" y="183.7">A1</text>
<text x="200.8" y="184.3">SUNNYVALE,</text>
<text x="200.8" y="181.8">941</text>
<text x="206.5" y="181.8">CHEHALIS</text>
<text x="216.5" y="184.3">CA,</text>
<text x="219.4" y="181.8">DRIVE</text>
<text x="222.3" y="184.3">94087</text>
<text x="43.3" y="190.2">/EPROM</text>
<text x="43.3" y="187.6">/IORD</text>
<text x="53.8" y="187.6">24</text>
<text x="53.8" y="190.2">22</text>
<text x="57.8" y="186.2">A0</text>
<text x="57.8" y="188.8">OE</text>
<text x="57.8" y="191.3">CE</text>
<text x="200.8" y="188.1">DATE:</text>
<text x="213.5" y="188.1">890114</text>
<text x="235.1" y="188.1">REV:</text>
<text x="242.7" y="188.1">1A</text>
<text x="59.8" y="197">*</text>
<text x="62.7" y="197">NOTE:</text>
<text x="71.3" y="197">OR</text>
<text x="75.6" y="197">27C512.</text>
<text x="87" y="197">INSERT</text>
<text x="97" y="197">27C512</text>
<text x="107" y="197">IN</text>
<text x="111.3" y="197">BOTTOM</text>
<text x="121.3" y="197">OF</text>
<text x="125.6" y="197">SOCKET</text>
<text x="200.8" y="197">DRAM</text>
<text x="208" y="197">&amp;</text>
<text x="210.8" y="197">EPROM</text>
<text x="237.8" y="197">SHEET</text>
<text x="247.8" y="197">4</text>
<text x="250.5" y="197">OF</text>
<text x="255.4" y="197">8</text>
</g>
</svg>
